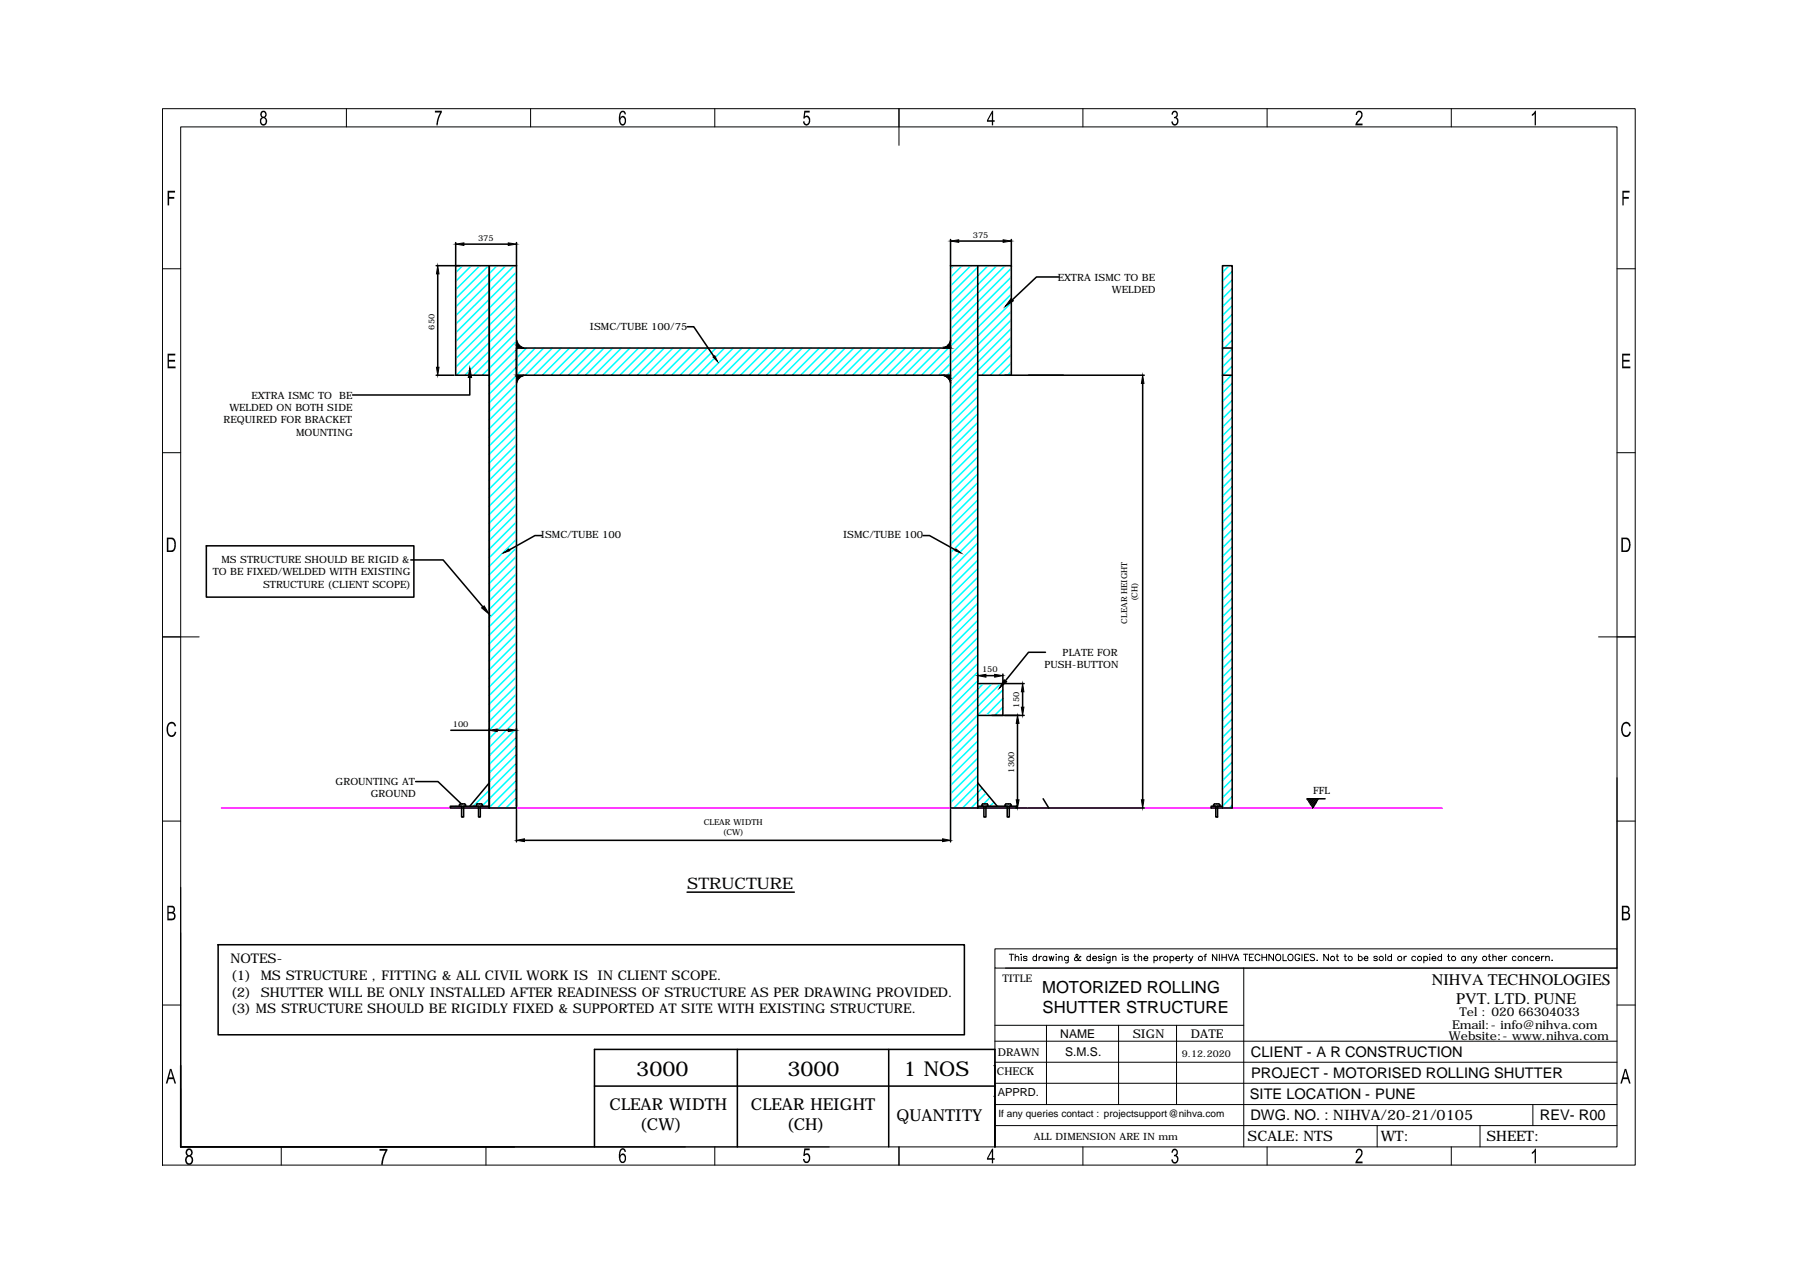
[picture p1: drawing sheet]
<svg xmlns="http://www.w3.org/2000/svg" width="297mm" height="210mm" viewBox="0 0 297 210" stroke-linecap="round" stroke-linejoin="round" font-family="sans-serif">
<!-- layer: 0 -->
<g fill="none" stroke="#000" stroke-width=".25">
<path d="M156.9 39.5v93.8h4.4v-89.5M158.2 39.8h7.3M166.9 39.5v22.4M72 43.8h13.2M72.2 45.2v15.4M75.2 40v21.9h5.5M76.6 40.3h7.3M85.2 40v93.3h-4.5v-89.5M85.2 57.4h71.7M85.3 56.2a1.59 1.59 0 0 0 1.1 1.2M113.4 53.9h1.1l3.3 4.9M156.9 43.8h10"/>
<path d="M156.9 56.2a1.59 1.59 0 0 1-1.2 1.2M174.7 45.7h-3.7l-3.9 3.8M201.7 57.4h1.6M72 61.9h2.9M77.5 62.3v2.9h-19.3M85.2 61.9h71.7M86.4 61.9a1.59 1.59 0 0 0-1.1 1.3M155.7 61.9a1.59 1.59 0 0 1 1.2 1.3M161.3 61.9h27.5M188.6 63.3v68.7M201.7 61.9h1.6M34.1 90.1h34.2v8.4h-34.2z"/>
<path d="M67.8 92.4h5.3l6.6 7.7M89.4 88.4h-1.1l-4.3 2.3M152.3 88.4h1.1l4.3 2.3M161.3 112.8h4.2v5.3h-4.2M162.7 111.5h1.4M163.7 118.1h5.3M165.5 111.2v1.5M165.8 112.8h3.2M167.9 119.4v12.6M168.8 114.2v2.5M172.5 107.6h-2.8l-3.8 4.7M68.6 129h3.7l3.8 3.7"/>
<path d="M74.3 133h6.4v.3h-6.4zM74.4 120.5h6.3M75.8 132.8l.2-.1h.7l.1 .1v.2h-.3v1.8h-.3v-1.8h-.4zM78.6 132.8l.2-.1h.7l.1 .1v.2h-.3v1.8h-.3v-1.8h-.4zM80.7 129.2l-3.2 3.8M82.1 120.5h1.8M85.2 133.6v5.3M86.5 138.7h69M156.9 133.6v5.3M161.3 133h6.5v.3h-6.5zM161.3 129.2l3.3 3.8M162.2 132.7h.7l.1 .1v.2h-.3v1.8h-.3v-1.8h-.4z"/>
<path d="M165.8 132.8l.2-.1h.7l.2 .1v.2h-.3v1.8h-.4v-1.8h-.4zM167.7 133.3h1.8M169.7 133.3h19.1M172.1 131.8l1 1.5M200.3 132.8l.1-.1h.7l.2 .1v.2h-.4v1.8h-.3v-1.8h-.3zM201.7 133h-1.8v.3h3.4v-89.5h-1.6v89.5M215.7 131.8h3M215.8 131.8l-.1 .1M216 131.8l-.2 .3M216.3 131.8l-.3 .4M216.6 131.8l-.6 .6M216.7 133.2l-.1 .1"/>
<path d="M216.9 131.8l-.7 .8M217.2 131.8l-.9 .9M217.2 132.4l-.7 .7M217.5 131.8l-1.1 1.1M217.5 131.8l-.9 1.5M36 155.9h123.1v14.9h-123.1zM113.4 147.2h17.7M29.8 175.8v13.5h55.1M98.1 179.2h66.1M121.7 173.2v16.1M146.7 173.2v16.1M164.1 175.8h.1"/>
<path d="M98.1 189.3v-16.1h66.1v16.1M164.1 180.9h.1"/>
</g>
<g fill="none" stroke="#000" stroke-width=".17">
<path d="M26.8 17.9h243v174.4h-243zM57.2 17.9v3M87.6 17.9v3M118 17.9v3M148.4 17.9v6.1M178.7 17.9v3M209.1 17.9v3M239.5 17.9v3M29.8 20.9h237v168.4h-237zM26.8 44.4h3M266.8 44.4h3M26.8 74.7h3"/>
<path d="M266.8 74.7h3M26.8 105.1h6.1M263.8 105.1h6M26.8 135.5h3M266.8 128.3v28.3M266.8 135.5h3M29.8 146.4v42.9h107M29.8 153.9v35.4M164.2 156.6h102.6v3.2h-102.6zM164.2 159.8v29.5M165.9 159.8h100.9M166.6 157.5h.7"/>
<path d="M166.9 157.5v1M167.5 158l.3-.2h.2l.1 .7M167.5 157.5v1M168.5 157.5h.1zM168.5 157.8v.7M169.5 158l-.2-.2h-.4v.3l.5 .1 .1 .2-.2 .1-.4-.1M171 158a.34 .34 0 0 0-.4-.1 .34 .34 0 0 0 0 .5 .34 .34 0 0 0 .4 0M171 157.5v1M171.5 157.8v.7M171.9 157.8a.35 .35 0 0 0-.4 .3M172.7 158a.35 .35 0 0 0-.5-.1 .35 .35 0 0 0 0 .5 .35 .35 0 0 0 .5 0M172.7 157.8v.7"/>
<path d="M173.1 157.8l.2 .7 .2-.7 .2 .7 .2-.7M174.3 157.5v.1zM174.3 157.8v.7M174.7 158l.2-.2h.3l.1 .7M174.7 157.8v.7M176.3 157.8l-.1 1-.4 .1M176.3 158a.35 .35 0 0 0-.5-.1 .35 .35 0 0 0 0 .5 .35 .35 0 0 0 .5 0M178.4 157.9l-.1-.1a1.09 1.09 0 0 1-.8 .7l-.2-.1v-.2l.6-.5-.2-.2-.1 .1v.2l.5 .7 .3-.1M179.9 158a.34 .34 0 0 0-.5-.1 .34 .34 0 0 0 0 .5 .34 .34 0 0 0 .5 0M179.9 157.5v1M180.3 158.1h.6v-.1a.35 .35 0 0 0-.5-.1 .35 .35 0 0 0 0 .6 .35 .35 0 0 0 .5-.1M181.8 158l-.2-.2h-.3v.3l.5 .1v.2l-.2 .1-.4-.1"/>
<path d="M182.1 157.5h.2zM182.2 157.8v.7M183.2 157.8l-.1 1-.4 .1M183.2 158a.35 .35 0 0 0-.5-.1 .35 .35 0 0 0 0 .5 .35 .35 0 0 0 .5 0M183.6 158l.1-.2h.4l.1 .7M183.6 157.8v.7M185.2 157.5h.1zM185.3 157.8v.7M186.2 158l-.2-.2h-.4v.3l.6 .1v.2l-.2 .1-.4-.1M187.1 157.8h.4M187.3 157.5v.9l.2 .1M187.8 158l.2-.2h.4v.7"/>
<path d="M187.8 157.5v1M188.8 158.1h.6v-.1a.35 .35 0 0 0-.5-.1 .35 .35 0 0 0 0 .6 .35 .35 0 0 0 .5-.1M190.4 158a.35 .35 0 0 1 .6-.1 .35 .35 0 0 1 0 .5 .35 .35 0 0 1-.6 0M190.4 157.8v1.1M191.4 157.8v.7M191.8 157.8a.35 .35 0 0 0-.4 .3M193.1 158a.35 .35 0 0 1 .5-.1 .35 .35 0 0 1 0 .5 .35 .35 0 0 1-.5 0M193.1 157.8v1.1M194 158.1h.7v-.1a.35 .35 0 0 0-.6-.1 .35 .35 0 0 0 0 .6 .35 .35 0 0 0 .6-.1M195 157.8v.7M195.4 157.8a.35 .35 0 0 0-.4 .3M195.6 157.8h.4"/>
<path d="M195.8 157.5v.9l.2 .1M196.2 157.8l.3 .7 .4-.7M196.5 158.5l-.3 .4M198.7 157.8h.4M199.1 157.5l-.2 .1v.9M200.8 157.5v1l-.7-1v1M201.2 157.5v1M201.6 157.5v1M201.6 158h.8M202.4 157.5v1M202.7 157.5l.4 1 .4-1M203.6 158.5l.4-1 .4 1"/>
<path d="M203.8 158.2h.5M205.2 157.5h.7M205.2 159.8v29.5M205.5 157.5v1M206.2 158h.4M206.9 157.5h-.7v1h.7M207.9 157.7a.42 .42 0 0 0-.4-.2 .42 .42 0 0 0-.4 .3v.3a.42 .42 0 0 0 .4 .4 .42 .42 0 0 0 .4-.2M208.3 158h.7M208.3 157.5v1M209 157.5v1M210.2 157.5v1l-.8-1v1M210.7 157.5h.1a.52 .52 0 0 1 .6 .5 .52 .52 0 0 1-.7 .5l-.2-.4v-.3z"/>
<path d="M211.7 157.5v1h.6M212.7 157.5h.2a.52 .52 0 0 1 .5 .5 .52 .52 0 0 1-.7 .5l-.2-.4v-.3zM214.5 157.7a.39 .39 0 0 0-.5-.2 .39 .39 0 0 0-.3 .3v.3a.38 .38 0 0 0 .4 .4 .38 .38 0 0 0 .4-.4h-.3M214.9 157.5v1M215.3 158h.4M216 157.5h-.7v1h.7M216.9 157.6l-.2-.1-.5 .1 .1 .2 .6 .4v.2l-.2 .1-.5-.1M217.3 158.5h.1zM219.2 157.5v1l-.7-1v1M220.5 157.8h.4M220.7 157.5v.9l.2 .1M221.8 157.8h.4"/>
<path d="M222 157.5v.9l.2 .1M224.2 158a.35 .35 0 0 1 .5-.1 .35 .35 0 0 1 0 .5 .35 .35 0 0 1-.5 0M224.2 157.5v1M225.1 158.1h.6v-.3a.37 .37 0 0 0-.5 .1 .37 .37 0 0 0 0 .5 .37 .37 0 0 0 .5 0M227.3 158l-.2-.2h-.3v.3l.4 .1 .1 .2-.2 .1-.4-.1M228.7 157.5v1M229.6 158a.35 .35 0 0 0-.5-.1 .35 .35 0 0 0 0 .5 .35 .35 0 0 0 .5 0M229.6 157.5v1M231.7 157.8v.7M232.1 157.8a.35 .35 0 0 0-.4 .3M233.6 158a.35 .35 0 0 0-.5-.1 .35 .35 0 0 0 0 .5 .35 .35 0 0 0 .5 0M235 158a.35 .35 0 0 1 .5-.1 .35 .35 0 0 1 0 .5 .35 .35 0 0 1-.5 0"/>
<path d="M235 157.8v1.1M235.9 157.5h.1zM235.9 157.8v.7M236.3 158.1h.7v-.1a.35 .35 0 0 0-.6-.1 .35 .35 0 0 0 0 .6 .35 .35 0 0 0 .6-.1M237.9 158a.35 .35 0 0 0-.5-.1 .35 .35 0 0 0 0 .5 .35 .35 0 0 0 .5 0M237.9 157.5v1M238.9 157.8h.3M239 157.5v.9l.3 .1M241.8 158a.35 .35 0 0 0-.5-.1 .35 .35 0 0 0 0 .5 .35 .35 0 0 0 .5 0M241.8 157.8v.7M242.2 158l.2-.2h.4v.7M242.2 157.8v.7"/>
<path d="M243.1 157.8l.3 .7 .3-.7M243.4 158.5l-.1 .2-.3 .2M245.6 157.8h.4M245.8 157.5v.9l.2 .1M246.4 158l.1-.2h.4v.7M246.4 157.5v1M247.3 158.1h.6a.35 .35 0 0 0-.5-.3 .35 .35 0 0 0-.1 .6l.2 .1 .4-.1M248.3 157.8v.7M248.7 157.8a.35 .35 0 0 0-.4 .3M250.2 158a.34 .34 0 0 0-.5-.1 .34 .34 0 0 0 0 .5 .34 .34 0 0 0 .5 0M251.5 158l.3-.2h.3v.7M251.5 157.8v.7"/>
<path d="M253.1 158a.34 .34 0 0 0-.5-.1 .34 .34 0 0 0 0 .5 .34 .34 0 0 0 .5 0M253.4 158.1h.7a.35 .35 0 0 0-.5-.3 .35 .35 0 0 0-.1 .6l.2 .1 .4-.1M254.4 157.8v.7M254.8 157.8a.35 .35 0 0 0-.4 .3M255.1 158l.2-.2h.3l.1 .7M255.1 157.8v.7M256.1 158.5h.1zM26.8 165.8h3M29.8 179.6v9.7h83.3M164.2 178.8h102.6M164.2 175.3h102.6M164.2 171.8h102.6"/>
<path d="M164.2 169.2h41M172.7 169.2v13.1M184.6 169.2v13.1M194.2 169.2v13.1M266.8 165.8h3M46.4 189.3v3M80.2 189.3v3M118 189.3v3M148.4 189.3v3M164.2 182.3h102.6M164.2 185.7h102.6M178.7 189.3v3"/>
<path d="M209.1 189.3v3M227.3 185.7v3.6M239.5 189.3v3M244.2 185.7v3.6M253 182.3v3.4"/>
<circle cx="192.4" cy="158.2" r=".37"/>
<circle cx="198.1" cy="158.2" r=".37"/>
<circle cx="219.9" cy="158.2" r=".36"/>
<circle cx="222.8" cy="158.2" r=".37"/>
<circle cx="227.9" cy="158.2" r=".37"/>
<circle cx="231" cy="158.2" r=".37"/>
<circle cx="234.3" cy="158.2" r=".36"/>
<circle cx="239.9" cy="158.2" r=".37"/>
<circle cx="245" cy="158.2" r=".37"/>
<circle cx="250.8" cy="158.2" r=".37"/>
</g>
<g fill="#000">
<path d="M71.8 18.3h1.1v.3l-.5 1-.2 1.1h-.2l.1-.9 .6-1.2h-.9zM27.7 31.5h1.2v.3h-1v.7h.9v.3h-.9v1.1h-.2zM132.7 18.3h.9v.3h-.7v.6a.64 .64 0 0 1 .7 .1 .64 .64 0 0 1 .1 .8l-.2 .3a.55 .55 0 0 1-.6 .3 .55 .55 0 0 1-.4-.6h.3a.35 .35 0 0 0 .3 .4 .35 .35 0 0 0 .3-.5l.1-.2-.2-.4a.29 .29 0 0 0-.3-.1 .29 .29 0 0 0-.2 .3l-.2-.1zM193.4 18.5a.58 .58 0 0 1 .9 0 .58 .58 0 0 1-.1 .9l.2 .2 .1 .4-.2 .5-.2 .2a.57 .57 0 0 1-.8-.6l.2-.1 .1 .1a.36 .36 0 0 0 .4 .4 .36 .36 0 0 0 .2-.5l-.1-.5h-.4v-.2l.2-.1a.41 .41 0 0 0 .3-.4 .41 .41 0 0 0-.4-.3l-.2 .2-.1 .3-.2-.1zM224 18.4l.6-.1 .2 .4v.5l-.1 .3-.7 .9h.8v.3h-1.1l.1-.6 .8-.8v-.4a.35 .35 0 0 0-.4-.4 .35 .35 0 0 0-.2 .5h-.3zM253.3 18.3h.2v2.4h-.2v-1.9l-.5 .4v-.3zM267.7 31.5h1.2v.3h-1v.7h.9v.3h-.9v1.1h-.2zM27.7 58.4h1.2v.3h-1v.7h1v.3h-1v.8h1.1v.3h-1.3zM267.7 58.4h1.3v.3h-1.1v.7h1v.3h-1v.8h1.1v.3h-1.3zM27.7 119.5l.3-.3 .5-.1 .3 .1 .2 .4 .1 .2-.3 .1-.2-.4-.4-.1-.4 .4-.1 .9 .3 .6h.5l.3-.2v-.4l.3 .1-.3 .6-.3 .2-.6-.1-.3-.5-.1-1zM267.7 119.5l.4-.3 .4-.1 .4 .3 .2 .4-.3 .1v-.2a.56 .56 0 0 0-.7-.2 .56 .56 0 0 0-.3 .6v.6l.2 .5a.55 .55 0 0 0 .6 0 .55 .55 0 0 0 .3-.5l.2 .2-.4 .6-.5 .1-.3-.1-.3-.4-.1-.5v-.5zM62.6 189.6h1.3v.3l-.6 1.3-.1 1h-.3l.1-.6 .2-.9 .4-.8h-1z"/>
<path d="M132.7 189.5h.9v.3h-.7l-.1 .6h.2a.71 .71 0 0 1 .7 .3 .71 .71 0 0 1 0 .8l-.1 .1a.56 .56 0 0 1-.7 .3 .56 .56 0 0 1-.4-.7h.2l.1 .2a.37 .37 0 0 0 .4 .3 .37 .37 0 0 0 .3-.5l-.1-.2a.35 .35 0 0 0-.2-.4 .35 .35 0 0 0-.4 .2l-.2-.1zM193.4 189.8h.1a.55 .55 0 0 1 .8-.1 .55 .55 0 0 1 0 .8l-.1 .2 .3 .3v.5l-.3 .4-.3 .1a.59 .59 0 0 1-.6-.7h.2a.38 .38 0 0 0 .5 .5 .38 .38 0 0 0 .2-.6 .38 .38 0 0 0-.5-.4v-.2a.36 .36 0 0 0 .5-.4 .36 .36 0 0 0-.6-.3l-.1 .3h-.2zM223.9 189.7l.6-.1 .3 .3v.6l-.8 1.2h.8v.3h-1.1l.1-.5 .8-1a.36 .36 0 0 0-.1-.6 .36 .36 0 0 0-.5 .3v.1l-.3-.1zM253.3 189.6h.2v2.4h-.2v-1.9l-.5 .3v-.3z"/>
<path d="M43.1 18.4l.2-.1 .5 .1 .2 .3-.1 .5a.31 .31 0 0 0 .1 .5l.1 .4-.2 .4a.64 .64 0 0 1-.8 0 .64 .64 0 0 1-.2-.8l.3-.3-.3-.4zM43.3 18.6l-.1 .1a.33 .33 0 0 0 .1 .5 .33 .33 0 0 0 .4-.1 .33 .33 0 0 0 0-.4l-.2-.2zM43.2 19.6l-.1 .4a.39 .39 0 0 0 .5 .5 .39 .39 0 0 0 .2-.6v-.1a.34 .34 0 0 0-.6-.2z"/>
<path d="M102.4 18.4l.4-.1a.58 .58 0 0 1 .5 .6h-.2a.33 .33 0 0 0-.4-.4 .33 .33 0 0 0-.3 .5l-.1 .5 .1-.2a.54 .54 0 0 1 .7 0 .54 .54 0 0 1 .2 .6l-.1 .5-.3 .3a.68 .68 0 0 1-.7-.8v-1zM102.5 19.5l-.1 .3v.3a.36 .36 0 0 0 .4 .4 .36 .36 0 0 0 .3-.5v-.2a.36 .36 0 0 0-.6-.3z"/>
<path d="M163.7 18.3h.2v1.5h.2v.3h-.2v.6h-.2v-.6h-.8v-.3zM163.7 18.7l-.6 1.1h.6z"/>
<path d="M27.5 88.7h1l.3 .2 .1 .3 .1 1.3-.3 .5-.2 .1h-1zM27.8 89v1.8h.5a.87 .87 0 0 0 .5-1.1l-.2-.6-.3-.1z"/>
<path d="M267.6 88.7h.9l.5 .4 .1 .7-.1 .6-.2 .5-.3 .2h-.9zM267.8 89v1.8h.7l.3-.4-.1-1.1-.2-.3z"/>
<path d="M27.6 149.5h.9l.3 .3 .1 .4-.3 .4 .3 .3 .1 .5-.2 .3-.2 .1-1 .1zM27.8 149.7v.8h.5a.38 .38 0 0 0 .3-.4 .38 .38 0 0 0-.4-.4zM27.8 150.7v.9h.5a.43 .43 0 0 0 .4-.5 .43 .43 0 0 0-.4-.4z"/>
<path d="M267.6 149.5h.8a.6 .6 0 0 1 .5 .4 .6 .6 0 0 1-.2 .7l.3 .3-.1 .8-.5 .2h-.8zM267.9 149.7v.8h.4a.39 .39 0 0 0 .4-.4 .39 .39 0 0 0-.5-.4zM267.9 150.7v.9h.6l.2-.3a.42 .42 0 0 0-.4-.6z"/>
<path d="M28 176.4h.3l.8 2.4h-.3l-.2-.7h-.8l-.2 .7h-.2zM28.2 176.6l-.3 1.2h.6z"/>
<path d="M268.1 176.4h.3l.7 2.4h-.3l-.2-.7h-.7l-.3 .7h-.2zM268.2 176.6l-.3 1.2h.6z"/>
<path d="M30.8 189.7l.2-.2a.68 .68 0 0 1 .8 .4 .68 .68 0 0 1-.3 .8l.3 .4 .1 .4-.2 .5-.4 .2a.81 .81 0 0 1-.7-.6 .81 .81 0 0 1 .3-.9l-.3-.4zM31 189.9l-.1 .2a.37 .37 0 0 0 .4 .5 .37 .37 0 0 0 .2-.7l-.2-.1zM31 191l-.2 .3v.3a.42 .42 0 0 0 .6 .3 .42 .42 0 0 0 .2-.6v-.1a.38 .38 0 0 0-.6-.2z"/>
<path d="M102.4 189.6h.1a.53 .53 0 0 1 .8 .5h-.2a.33 .33 0 0 0-.4-.4 .33 .33 0 0 0-.3 .4v.5a.53 .53 0 0 1 .7-.1 .53 .53 0 0 1 .2 .6v.4l-.4 .4a.83 .83 0 0 1-.8-1l.1-.8zM102.6 190.6l-.2 .4v.3a.36 .36 0 0 0 .4 .4 .36 .36 0 0 0 .3-.5v-.2a.39 .39 0 0 0-.5-.4z"/>
<path d="M163.7 189.6h.2v1.5h.2v.3h-.2v.6h-.2v-.6h-.8v-.3zM163.7 190l-.6 1.1h.6z"/>
</g>
<path d="M36.5 133.3h201.5" fill="none" stroke="#f0f" stroke-width=".25"/>
<g fill="none" stroke="#0ff" stroke-width=".25">
<path d="M76.3 43.8l-1.1 1.2M77.8 43.8l-2.6 2.6M79.2 43.8l-4 4M80.6 43.8l-5.4 5.5M82 43.8l-6.8 6.9M83.5 43.8l-8.3 8.3M84.9 43.8l-9.7 9.7M85.2 44.9l-10 10M85.2 46.3l-10 10.1M85.2 47.8l-10 10M85.2 49.2l-10 10M85.2 50.6l-10 10"/>
<path d="M85.2 52l-9.9 9.9M85.2 53.5l-8.5 8.4M85.2 54.8l-7 7.1M85.2 56.3l-5.6 5.6M85.5 57.4l-4.8 4.8M86.9 57.4l-6.2 6.2M88.3 57.4l-7.6 7.6M89.7 57.4l-4.4 4.5M91.2 57.4l-4.5 4.5M92.6 57.4l-4.5 4.5M94 57.4l-4.5 4.5M95.4 57.4l-4.5 4.5"/>
<path d="M96.8 57.4l-4.5 4.5M98.3 57.4l-4.5 4.5M99.7 57.4l-4.5 4.5M101.1 57.4l-4.5 4.5M102.5 57.4l-4.4 4.5M103.9 57.4l-4.4 4.5M105.4 57.4l-4.5 4.5M106.8 57.4l-4.5 4.5M108.2 57.4l-4.5 4.5M109.6 57.4l-4.4 4.5M111.1 57.4l-4.5 4.5M112.5 57.4l-4.5 4.5"/>
<path d="M113.9 57.4l-4.5 4.5M115.3 57.4l-4.5 4.5M116.7 57.4l-4.5 4.5M118.2 57.4l-4.5 4.5M119.6 57.4l-4.5 4.5M121 57.4l-4.5 4.5M122.4 57.4l-4.4 4.5M123.8 57.4l-4.4 4.5M125.3 57.4l-4.5 4.5M126.7 57.4l-4.5 4.5M128.1 57.4l-4.5 4.5M129.5 57.4l-4.4 4.5"/>
<path d="M131 57.4l-4.5 4.5M132.4 57.4l-4.5 4.5M133.8 57.4l-4.5 4.5M135.2 57.4l-4.5 4.5M136.6 57.4l-4.5 4.5M138.1 57.4l-4.5 4.5M139.5 57.4l-4.5 4.5M140.9 57.4l-4.5 4.5M142.3 57.4l-4.4 4.5M143.7 57.4l-4.5 4.5M145.2 57.4l-4.5 4.5M146.6 57.4l-4.5 4.5"/>
<path d="M148 57.4l-4.5 4.5M149.4 57.4l-4.4 4.5M150.8 57.4l-4.4 4.5M152.3 57.4l-4.5 4.5M153.7 57.4l-4.5 4.5M155.1 57.4l-4.5 4.5M156.5 57.4l-4.4 4.5M157.4 43.8l-.5 .6M158.8 43.8l-1.9 1.9M160.2 43.8l-3.3 3.4M161.6 43.8l-4.7 4.8M163 43.8l-6.1 6.2"/>
<path d="M164.5 43.8l-7.6 7.6M165.9 43.8l-9 9.1M166.9 48.5l-13.4 13.4M166.9 49.9l-12 12M166.9 51.4l-10.6 10.5M166.9 52.8l-10 10M166.9 54.2l-10 10M166.9 55.7l-10 9.9M166.9 44.3l-10 10M166.9 45.7l-10 10M166.9 47.1l-10 10M166.9 57.1l-4.9 4.8"/>
<path d="M166.9 58.5l-3.5 3.4M166.9 59.9l-2 2M202.8 43.8l-1.1 1.1M203.3 56.1l-1.6 1.6M203.3 44.8l-1.6 1.6M203.3 46.2l-1.6 1.6M203.3 47.6l-1.6 1.6M203.3 49l-1.6 1.6M203.3 50.4l-1.6 1.7M203.3 51.9l-1.6 1.6M203.3 53.3l-1.6 1.6M203.3 54.7l-1.6 1.6"/>
<path d="M203.3 57.6l-1.6 1.6M203.3 59l-1.6 1.6M85.2 62l-4.5 4.4M85.2 63.4l-4.5 4.5M85.2 64.8l-4.5 4.5M85.2 66.2l-4.5 4.5M85.2 67.6l-4.5 4.5M85.2 69.1l-4.5 4.5M85.2 70.5l-4.5 4.5M85.2 71.9l-4.5 4.5M85.2 73.3l-4.5 4.5M85.2 74.7l-4.5 4.5"/>
<path d="M85.2 76.2l-4.5 4.5M85.2 77.6l-4.5 4.5M85.2 79l-4.5 4.5M161.3 62.6l-4.4 4.5M161.3 64l-4.4 4.5M161.3 65.4l-4.4 4.5M161.3 66.9l-4.4 4.4M161.3 68.3l-4.4 4.5M161.3 69.7l-4.4 4.5M161.3 71.1l-4.4 4.5M161.3 72.5l-4.4 4.5M161.3 73.9l-4.4 4.5"/>
<path d="M161.3 75.4l-4.4 4.5M161.3 76.8l-4.4 4.5M161.3 78.2l-4.4 4.5M161.3 79.7l-4.4 4.4M166.9 61.3l-.6 .6M203.3 60.4l-1.6 1.6M203.3 61.8l-1.6 1.6M203.3 63.2l-1.6 1.6M203.3 64.7l-1.6 1.6M203.3 66.1l-1.6 1.6M203.3 67.5l-1.6 1.6M203.3 68.9l-1.6 1.6"/>
<path d="M203.3 70.3l-1.6 1.7M203.3 71.7l-1.6 1.6M203.3 73.2l-1.6 1.6M203.3 74.6l-1.6 1.6M203.3 76l-1.6 1.6M203.3 77.5l-1.6 1.6M203.3 78.9l-1.6 1.6M85.2 80.5l-4.5 4.4M85.2 81.9l-4.5 4.4M85.2 83.3l-4.5 4.5M85.2 84.7l-4.5 4.5M85.2 86.1l-4.5 4.5"/>
<path d="M85.2 87.5l-4.5 4.5M85.2 89l-4.5 4.5M85.2 90.4l-4.5 4.5M85.2 91.8l-4.5 4.5M85.2 93.2l-4.5 4.5M85.2 94.6l-4.5 4.5M85.2 96.1l-4.5 4.5M85.2 97.5l-4.5 4.5M85.2 98.9l-4.5 4.5M161.3 81.1l-4.4 4.4M161.3 82.5l-4.4 4.5M161.3 83.9l-4.4 4.5"/>
<path d="M161.3 85.3l-4.4 4.5M161.3 86.7l-4.4 4.5M161.3 88.2l-4.4 4.5M161.3 89.6l-4.4 4.5M161.3 91l-4.4 4.5M161.3 92.4l-4.4 4.5M161.3 93.8l-4.4 4.5M161.3 95.3l-4.4 4.5M161.3 96.7l-4.4 4.5M161.3 98.1l-4.4 4.5M161.3 99.6l-4.4 4.4M203.3 80.3l-1.6 1.6"/>
<path d="M203.3 81.7l-1.6 1.6M203.3 83.1l-1.6 1.6M203.3 84.6l-1.6 1.6M203.3 86l-1.6 1.6M203.3 87.4l-1.6 1.6M203.3 88.8l-1.6 1.6M203.3 90.2l-1.6 1.6M203.3 91.6l-1.6 1.6M203.3 93.1l-1.6 1.6M203.3 94.5l-1.6 1.6M203.3 95.9l-1.6 1.6M203.3 97.4l-1.6 1.6"/>
<path d="M203.3 98.7l-1.6 1.7M85.2 100.4l-4.5 4.4M85.2 101.8l-4.5 4.4M85.2 103.2l-4.5 4.4M85.2 104.6l-4.5 4.5M85.2 106l-4.5 4.5M85.2 107.4l-4.5 4.5M85.2 108.9l-4.5 4.5M85.2 110.3l-4.5 4.5M85.2 111.7l-4.5 4.5M85.2 113.1l-4.5 4.5M85.2 114.5l-4.5 4.5"/>
<path d="M85.2 116l-4.5 4.5M85.2 117.4l-4.5 4.5M85.2 118.8l-4.5 4.5M161.3 101l-4.4 4.4M161.3 102.4l-4.4 4.5M161.3 103.8l-4.4 4.5M161.3 105.2l-4.4 4.5M161.3 106.6l-4.4 4.5M161.3 108.1l-4.4 4.5M161.3 109.5l-4.4 4.4M161.3 110.9l-4.4 4.5M161.3 112.3l-4.4 4.5"/>
<path d="M161.3 119.5l-4.4 4.4M162.3 112.8l-5.4 5.4M163.7 112.8l-6.8 6.9M165.1 112.8l-8.2 8.3M165.5 113.9l-8.6 8.6M165.5 115.3l-2.8 2.8M165.5 116.7l-1.4 1.4M203.3 100.2l-1.6 1.6M203.3 101.6l-1.6 1.6M203.3 103l-1.6 1.6M203.3 104.4l-1.6 1.6M203.3 105.9l-1.6 1.6"/>
<path d="M203.3 107.3l-1.6 1.6M203.3 108.7l-1.6 1.6M203.3 110.1l-1.6 1.6M203.3 111.5l-1.6 1.6M203.3 113l-1.6 1.6M203.3 114.4l-1.6 1.6M203.3 115.8l-1.6 1.6M203.3 117.2l-1.6 1.7M203.3 118.6l-1.6 1.7M75.2 133l-.2 .3M76.6 133l-.1 .2M79.5 133l-.2 .3"/>
<path d="M85.2 120.2l-4.5 4.5M85.2 121.7l-4.5 4.4M85.2 123.1l-4.5 4.4M85.2 124.5l-4.5 4.5M85.2 125.9l-7.4 7.4M85.2 127.3l-5.6 5.6M85.2 128.8l-4.5 4.5M85.2 130.2l-3.1 3.1M85.2 131.6l-1.7 1.7M85.2 133l-.3 .3M161.3 120.8l-4.4 4.5M161.3 122.3l-4.4 4.4"/>
<path d="M161.3 123.7l-4.4 4.5M161.3 125.1l-4.4 4.5M161.3 126.5l-4.4 4.5M161.3 128l-4.4 4.4M161.4 129.3l-4 4M162 133l-.3 .3M162.1 130.1l-3.3 3.2M162.7 130.8l-2.5 2.5M163.4 131.6l-1.1 1.1M164 132.4l-.9 .9M164.8 133l-.3 .3M166.2 133l-.3 .3"/>
<path d="M167.6 133l-.2 .3M203.3 120.1l-1.6 1.6M203.3 121.5l-1.6 1.6M203.3 122.9l-1.6 1.6M203.3 124.3l-1.6 1.6M203.3 125.8l-1.6 1.6M203.3 127.2l-1.6 1.6M203.3 128.6l-1.6 1.6M203.3 130l-1.6 1.6M203.3 131.4l-1.6 1.6M203.3 132.9l-.4 .4"/>
</g>
<g fill="#000" stroke="#000" stroke-width=".17">
<path d="M156.9 39.8l1.3-.2v.4zM165.5 39.6l1.4 .2-1.4 .2zM72.2 43.8l.2 1.4h-.4zM75.2 40.3l1.4-.2v.4zM83.9 40.1l1.3 .2-1.3 .2zM85.2 56.2l.2 .4h-.2zM117.7 58.9l.3-.2 .4 1zM156.9 56.2v.4h-.2zM166.8 49.3l.4 .3-1.3 1zM72 60.6h.4l-.2 1.3zM77.5 60.7l.3 1.6h-.5zM85.2 62.4h.4l-.2 .4z"/>
<path d="M156.5 62.4h.4v.4zM188.6 61.9l.2 1.4h-.4zM79.5 100.3l.4-.3 .8 1.4zM83.1 91.3l.9-.7 .1 .3zM157.7 90.6l.9 .7-1-.4zM161.3 111.5l1.4-.2v.4zM164.1 111.3l1.4 .2-1.4 .2zM165.7 112.2l.4 .3-1.2 1.1zM167.9 118.1l.3 1.3h-.5zM168.8 112.8l.2 1.4h-.5zM168.5 116.7h.5l-.2 1.4zM80.7 120.5l1.4-.2v.4z"/>
<path d="M83.9 120.3l1.3 .2-1.3 .2zM85.2 138.7l1.3-.3v.5zM155.5 138.4l1.4 .3-1.4 .2zM167.7 132h.5l-.3 1.3zM188.4 132h.4l-.2 1.3z"/>
<path d="M85.2 56.6v.4h.4zM85.2 56.6h.2l.2 .4z"/>
<path d="M85.2 57v.3h.8zM85.2 57h.4l.4 .3z"/>
<path d="M85.2 57.3v.1h1.2zM85.2 57.3h.8l.4 .1z"/>
<path d="M155.7 57.4h1.2l-.8-.1zM156.1 57.3h.8v.1z"/>
<path d="M156.1 57.3h.8l-.4-.3zM156.5 57h.4v.3z"/>
<path d="M156.7 56.6l-.2 .4h.4zM156.7 56.6h.2v.4z"/>
<path d="M85.2 61.9v.2h.8zM85.2 61.9h1.2l-.4 .2z"/>
<path d="M85.2 62.1v.3h.4zM85.2 62.1h.8l-.4 .3z"/>
<path d="M85.2 62.4v.4h.2zM85.2 62.8h.2l-.2 .4z"/>
<path d="M155.7 61.9l.4 .2h.8zM155.7 61.9h1.2v.2z"/>
<path d="M156.1 62.1l.4 .3h.4zM156.1 62.1h.8v.3z"/>
<path d="M156.5 62.4l.2 .4h.2zM156.7 62.8h.2v.4z"/>
</g>
<g font-size="3.4">
<text x="105" y="177.5">3000</text>
<text x="129.9" y="177.5">3000</text>
<text x="149.1" y="177.5">1 NOS</text>
</g>
<g font-size="2.8">
<text x="172" y="163.9">MOTORIZED ROLLING</text>
<text x="172.1" y="167.2">SHUTTER STRUCTURE</text>
</g>
<g font-size="2.7">
<text x="236.3" y="162.6">NIHVA TECHNOLOGIES</text>
<text x="240.3" y="165.6">PVT. LTD. PUNE</text>
<text x="100.6" y="183.1">CLEAR WIDTH</text>
<text x="123.9" y="183.2">CLEAR HEIGHT</text>
<text x="148" y="185">QUANTITY</text>
<text x="105.5" y="186.5">(CW)</text>
<text x="129.8" y="186.5">(CH)</text>
</g>
<text font-size="2.6" x="113.4" y="146.6">STRUCTURE</text>
<g font-size="2.4">
<text x="206.4" y="174.4">CLIENT - A R CONSTRUCTION</text>
<text x="206.5" y="177.9">PROJECT - MOTORISED ROLLING SHUTTER</text>
<text x="206.3" y="181.4">SITE LOCATION - PUNE</text>
<text x="206.3" y="184.9">DWG. NO. : NIHVA/20-21/0105</text>
<text x="254.1" y="184.8">REV- R00</text>
<text x="205.9" y="188.3">SCALE: NTS</text>
<text x="227.9" y="188.3">WT:</text>
<text x="245.3" y="188.3">SHEET:</text>
</g>
<g font-size="2.2">
<text x="38" y="159">NOTES-</text>
<text x="38.1" y="161.7">(1)</text>
<text x="43" y="161.7">MS STRUCTURE , FITTING &amp; ALL CIVIL WORK IS</text>
<text x="98.6" y="161.7">IN CLIENT SCOPE.</text>
<text x="38.1" y="164.5">(2)</text>
<text x="38.1" y="167.2">(3) MS STRUCTURE SHOULD BE RIGIDLY FIXED &amp; SUPPORTED AT SITE WITH EXISTING STRUCTURE.</text>
<text x="43" y="164.5">SHUTTER WILL BE ONLY INSTALLED AFTER READINESS OF STRUCTURE AS PER DRAWING PROVIDED.</text>
</g>
<g font-size="2">
<text x="240.8" y="167.7">Tel : 020 66304033</text>
<text x="174.9" y="171.3">NAME</text>
<text x="186.9" y="171.3">SIGN</text>
<text x="196.5" y="171.3">DATE</text>
<text x="239.1" y="171.6">Website:- www.nihva.com</text>
<text x="239.6" y="169.7">Email:- info@nihva.com</text>
<text x="175.8" y="174.3">S.M.S.</text>
</g>
<g font-size="1.8">
<text x="164.5" y="177.4">CHECK</text>
<text x="164.6" y="174.3">DRAWN</text>
<text x="164.6" y="180.8">APPRD.</text>
</g>
<g font-size="1.7">
<text x="174.6" y="46.3">EXTRA ISMC TO BE</text>
<text x="183.5" y="48.3">WELDED</text>
<text x="97.3" y="54.4">ISMC/TUBE 100/75</text>
<text x="41.5" y="65.8">EXTRA ISMC TO</text>
<text x="56" y="65.8">BE</text>
<text x="36.9" y="69.8">REQUIRED FOR BRACKET</text>
<text x="37.9" y="67.8">WELDED ON BOTH SIDE</text>
<text x="48.9" y="71.9">MOUNTING</text>
<text x="89.3" y="88.8">ISMC/TUBE 100</text>
<text x="139.1" y="88.8">ISMC/TUBE 100</text>
<text x="35.1" y="94.9">TO BE FIXED/WELDED WITH EXISTING</text>
<text x="36.5" y="92.9">MS STRUCTURE SHOULD BE RIGID &amp;</text>
<text x="43.4" y="97">STRUCTURE (CLIENT SCOPE)</text>
<text x="172.4" y="110.3">PUSH-BUTTON</text>
<text x="175.4" y="108.3">PLATE FOR</text>
<text x="55.4" y="129.6">GROUNTING AT</text>
<text x="61.2" y="131.6">GROUND</text>
<text x="216.7" y="131">FFL</text>
<text x="165.4" y="162">TITLE</text>
<text x="164.8" y="184.3">If any queries contact : projectsupport@nihva.com</text>
<text x="170.6" y="188.1">ALL DIMENSION ARE IN mm</text>
</g>
<text font-size="1.6" x="195" y="174.4">9.12.2020</text>
<g font-size="1.4">
<text x="78.9" y="39.7">375</text>
<text x="160.5" y="39.2">375</text>
<text x="71.7" y="54.4" transform="rotate(-90 71.7 54.4)">650</text>
<text x="187.7" y="99.3" transform="rotate(-90 187.7 99.3)">(CH)</text>
<text x="186" y="102.9" transform="rotate(-90 186 102.9)">CLEAR HEIGHT</text>
<text x="162.1" y="110.9">150</text>
<text x="74.7" y="120">100</text>
<text x="168.2" y="116.8" transform="rotate(-90 168.2 116.8)">150</text>
<text x="167.4" y="127.5" transform="rotate(-90 167.4 127.5)">1300</text>
<text x="116.1" y="136.1">CLEAR WIDTH</text>
<text x="119.3" y="137.8">(CW)</text>
</g>
</svg>
